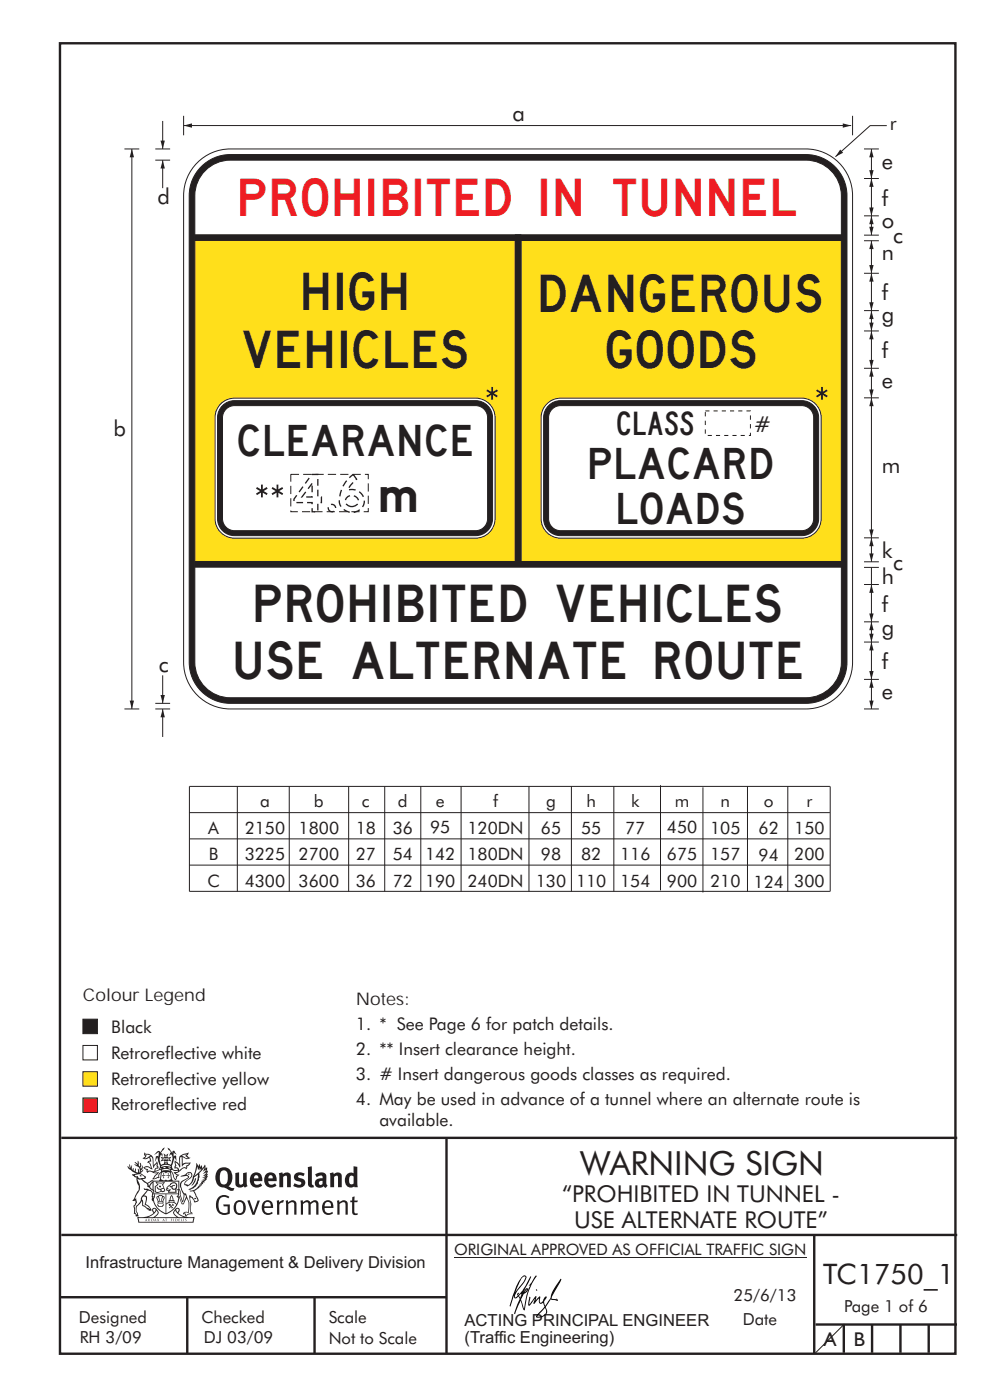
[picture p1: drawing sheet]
<svg xmlns="http://www.w3.org/2000/svg" width="210mm" height="297mm" viewBox="0 0 210 297" stroke-linecap="round" stroke-linejoin="round" font-family="sans-serif">
<path d="M96.3 266.7h74.7M179.1 280.9l-6.1 6.1" fill="none" stroke="#231f20" stroke-width=".21"/>
<g fill="none" stroke="#231f20" stroke-width=".51">
<path d="M12.7 9.2h190v278h-190zM13 241.4h190M94.7 241.4v45.8M12.7 275.2h82M13 262h190M39.7 275.2v12M66.7 275.2v12M172.7 262.2v25M173 281h30M179 281v6M185 281v6M191 281v6"/>
<path d="M197 281v6"/>
</g>
<path d="M17.6 221.8h3.1v3.1h-3.1z" fill-rule="evenodd" fill="#fff" stroke="#231f20" stroke-width=".21"/>
<path d="M17.6 232.9h3.1v3.1h-3.1z" fill-rule="evenodd" fill="#ee1d23" stroke="#231f20" stroke-width=".21"/>
<path d="M17.6 216.2h3.1v3.1h-3.1z" fill-rule="evenodd" fill="#231f20" stroke="#231f20" stroke-width=".21"/>
<path d="M17.6 227.4h3.1v3h-3.1z" fill-rule="evenodd" fill="#ffdf1b" stroke="#231f20" stroke-width=".21"/>
<g fill="none" stroke="#231f20" stroke-width=".21">
<path d="M40.2 172.4h135.8M40.2 178h135.8M50.3 166.8v22.3M61.4 166.8v22.3M74 166.8v22.3M81.6 166.8v22.3M89.3 166.8v22.3M97.8 166.8v22.3M112.2 166.8v22.3M121.2 166.8v22.3M130.2 166.8v22.3M140.1 166.6v22.3"/>
<path d="M149.1 167v22.3M158.6 166.8v22.3M167.1 166.8v22.3M176 166.8h-135.8v22.3h135.8M176.1 166.8v22.3M40.2 183.5h135.8"/>
</g>
<path d="M42.3 34.1a9.9 9.9 0 0 1 6.5-2.5h122.1a9.9 9.9 0 0 1 9.9 9.9v99a9.9 9.9 0 0 1-9.9 9.9h-122.1a9.9 9.9 0 0 1-9.9-9.9v-99a9.9 9.9 0 0 1 3.4-7.4z" fill-rule="evenodd" fill="#fff" stroke="#231f20" stroke-width=".21"/>
<path d="M42.7 35.3a8.7 8.7 0 0 1 6.1-2.5h122.1a8.7 8.7 0 0 1 8.8 8.7v99a8.7 8.7 0 0 1-8.8 8.7h-122.1a8.7 8.7 0 0 1-8.7-8.7v-99a8.7 8.7 0 0 1 2.6-6.2z" fill-rule="evenodd" fill="#231f20" stroke="#231f20" stroke-width=".21"/>
<path d="M43.2 36.6a7.5 7.5 0 0 1 5.6-2.6h122.1a7.6 7.6 0 0 1 7.6 7.5v99a7.6 7.6 0 0 1-7.6 7.5h-122.1a7.6 7.6 0 0 1-7.5-7.5v-99a7.5 7.5 0 0 1 1.9-4.9z" fill-rule="evenodd" fill="#fff" stroke="#231f20" stroke-width=".21"/>
<path d="M41.3 119.1h137.2v1.2h-137.2z" fill-rule="evenodd" fill="#231f20" stroke="#231f20" stroke-width=".21"/>
<path d="M41.3 50.4h68v68.7h-68z" fill-rule="evenodd" fill="#ffdf1b" stroke="#231f20" stroke-width=".21"/>
<path d="M151.1 109.4v4.3" fill="none" stroke="#231f20" stroke-width=".21"/>
<path d="M110.5 51h68v68.1h-68z" fill-rule="evenodd" fill="#ffdf1b" stroke="#231f20" stroke-width=".21"/>
<g fill="#231f20" stroke="#231f20" stroke-width=".21">
<path d="M109.3 49.8h1.2v69.3h-1.2z" fill-rule="evenodd"/>
<path d="M41.3 49.8h137.2v1.2h-137.2z" fill-rule="evenodd"/>
</g>
<path d="M183.3 144.1h3.1M183.3 150.4h3.1M184.9 144.1v6.3" fill="none" stroke="#231f20" stroke-width=".21"/>
<g fill="#231f20">
<path d="M184.4 148.6h.9l-.4 1.8z"/>
<path d="M184.9 144.1l.4 1.8h-.9z"/>
</g>
<path d="M38.9 24.6v4.1M38.9 26.6h141.6" fill="none" stroke="#231f20" stroke-width=".21"/>
<g fill="#231f20">
<path d="M178.8 26.2l1.7 .4-1.7 .5z"/>
<path d="M38.9 26.6l1.8-.4v.9z"/>
</g>
<path d="M26.4 31.6h3.1M188.1 26.6h-3.5l-7.4 6.6" fill="none" stroke="#231f20" stroke-width=".21"/>
<path d="M178.2 31.7l.6 .7-1.6 .8z" fill="#231f20"/>
<path d="M28 31.6v118.8" fill="none" stroke="#231f20" stroke-width=".21"/>
<g fill="#231f20">
<path d="M27.5 148.6h.9l-.4 1.8z"/>
<path d="M28 31.6l.4 1.8h-.9z"/>
</g>
<path d="M180.8 24.6v4.1M184.9 136.2v7.9M26.4 150.4h3.1" fill="none" stroke="#231f20" stroke-width=".21"/>
<g fill="#231f20">
<path d="M184.4 142.4h.9l-.4 1.7z"/>
<path d="M184.9 136.2l.4 1.8h-.9z"/>
</g>
<path d="M183.3 136.2h3.1M183.3 131.9h3.1M184.9 124v7.9" fill="none" stroke="#231f20" stroke-width=".21"/>
<g fill="#231f20">
<path d="M184.4 130.1h.9l-.4 1.8z"/>
<path d="M184.9 124l.4 1.8h-.9z"/>
</g>
<path d="M183.3 124h3.1M184.9 131.9v4.3" fill="none" stroke="#231f20" stroke-width=".21"/>
<g fill="#231f20">
<path d="M184.4 134.4h.9l-.4 1.8z"/>
<path d="M184.9 131.9l.4 1.8h-.9z"/>
</g>
<path d="M183.3 119.2h3.1M184.9 114.1v5.1M183.3 120.4h3.1M184.9 120.4v3.6" fill="none" stroke="#231f20" stroke-width=".21"/>
<g fill="#231f20">
<path d="M184.4 117.4h.9l-.4 1.8z"/>
<path d="M184.9 114.1l.4 1.8h-.9z"/>
</g>
<path d="M184.9 84.4v29.7M183.3 114.1h3.1" fill="none" stroke="#231f20" stroke-width=".21"/>
<g fill="#231f20">
<path d="M184.4 112.3h.9l-.4 1.8z"/>
<path d="M184.9 84.4l.4 1.8h-.9z"/>
</g>
<path d="M184.9 78.1v6.3M183.3 84.4h3.1" fill="none" stroke="#231f20" stroke-width=".21"/>
<g fill="#231f20">
<path d="M184.4 82.6h.9l-.4 1.8z"/>
<path d="M184.9 78.1l.4 1.8h-.9z"/>
</g>
<path d="M183.3 78.1h3.1M184.9 70.2v7.9" fill="none" stroke="#231f20" stroke-width=".21"/>
<g fill="#231f20">
<path d="M184.4 76.4h.9l-.4 1.7z"/>
<path d="M184.9 70.2l.4 1.8h-.9z"/>
</g>
<path d="M183.3 70.2h3.1M184.9 65.9v4.3" fill="none" stroke="#231f20" stroke-width=".21"/>
<g fill="#231f20">
<path d="M184.4 68.4h.9l-.4 1.8z"/>
<path d="M184.9 65.9l.4 1.8h-.9z"/>
</g>
<path d="M184.9 58v7.9M183.3 65.9h3.1" fill="none" stroke="#231f20" stroke-width=".21"/>
<g fill="#231f20">
<path d="M184.4 64.1h.9l-.4 1.8z"/>
<path d="M184.9 58l.4 1.7h-.9z"/>
</g>
<path d="M183.3 58h3.1M184.9 51.1v6.9" fill="none" stroke="#231f20" stroke-width=".21"/>
<g fill="#231f20">
<path d="M184.4 56.2h.9l-.4 1.8z"/>
<path d="M184.9 51.1l.4 1.7h-.9z"/>
</g>
<path d="M183.3 51.1h3.1M183.3 49.9h3.1M184.9 45.8v4.1" fill="none" stroke="#231f20" stroke-width=".21"/>
<g fill="#231f20">
<path d="M184.4 48.1h.9l-.4 1.8z"/>
<path d="M184.9 45.8l.4 1.8h-.9z"/>
</g>
<path d="M184.9 37.9v7.9M183.3 45.8h3.1" fill="none" stroke="#231f20" stroke-width=".21"/>
<g fill="#231f20">
<path d="M184.4 44h.9l-.4 1.8z"/>
<path d="M184.9 37.9l.4 1.7h-.9z"/>
</g>
<path d="M183.3 37.9h3.1M184.9 31.6v6.3" fill="none" stroke="#231f20" stroke-width=".21"/>
<g fill="#231f20">
<path d="M184.4 36.1h.9l-.4 1.8z"/>
<path d="M184.9 31.6l.4 1.8h-.9z"/>
</g>
<path d="M183.3 31.6h3.1M32.9 149.2h3.2M34.5 150.4v5.9" fill="none" stroke="#231f20" stroke-width=".21"/>
<path d="M34.5 150.4l.5 1.8h-.9z" fill="#231f20"/>
<path d="M32.9 150.4h3.2M34.5 143.3v5.9" fill="none" stroke="#231f20" stroke-width=".21"/>
<path d="M34.1 147.4h.9l-.5 1.8z" fill="#231f20"/>
<path d="M32.9 31.6h3.2M34.5 34v5.9" fill="none" stroke="#231f20" stroke-width=".21"/>
<path d="M34.5 34l.5 1.7h-.9z" fill="#231f20"/>
<path d="M32.9 34h3.2M34.5 25.7v5.9" fill="none" stroke="#231f20" stroke-width=".21"/>
<path d="M34.1 29.8h.9l-.5 1.8z" fill="#231f20"/>
<path d="M47.1 85.4a4.1 4.1 0 0 1 2.6-.9h51.2a4.1 4.1 0 0 1 4.1 4.1v21.4a4.1 4.1 0 0 1-4.1 4.2h-51.2a4.1 4.1 0 0 1-4.1-4.2v-21.4a4.1 4.1 0 0 1 1.5-3.2z" fill-rule="evenodd" fill="#fff" stroke="#231f20" stroke-width=".21"/>
<path d="M47.2 86.1a3.6 3.6 0 0 1 2.5-1.1h51.2a3.6 3.6 0 0 1 3.6 3.6v21.4a3.6 3.6 0 0 1-3.6 3.6h-51.2a3.6 3.6 0 0 1-3.6-3.6v-21.4a3.6 3.6 0 0 1 1.1-2.5z" fill-rule="evenodd" fill="#231f20" stroke="#231f20" stroke-width=".21"/>
<path d="M48.2 86.6l1-.5 .5-.1h51.2a2.55 2.55 0 0 1 2.5 2.6v21.4a2.55 2.55 0 0 1-2.5 2.6h-51.2a2.55 2.55 0 0 1-2.5-2.6v-21.4a2.54 2.54 0 0 1 1-2z" fill-rule="evenodd" fill="#fff" stroke="#231f20" stroke-width=".21"/>
<path d="M61.7 100.6h16.4v8h-16.4z" fill="none" stroke="#231f20" stroke-width=".21" stroke-dasharray="1.7 .9" stroke-linecap="butt"/>
<g fill="#231f20">
<path d="M103.4 82.6l.8 .5v-1h.4v1l.8-.5 .2 .4-.8 .5 .8 .5-.2 .3-.8-.5v1h-.4v-1l-.9 .5-.2-.3 .9-.5-.8-.5z"/>
<path d="M173.3 82.6l.9 .5v-1h.3v1l.9-.5 .2 .4-.9 .5 .9 .5-.2 .3-.9-.5v1h-.3v-1l-.9 .5-.2-.3 .9-.5-.9-.5z"/>
<path d="M54.5 103.3l.9 .5v-1h.3v1l.9-.5 .2 .4-.9 .5 .9 .5-.2 .3-.9-.5v1h-.3v-1l-.9 .5-.2-.3 .9-.5-.9-.5z"/>
<path d="M57.8 103.3l.9 .5v-1h.3v1l.9-.5 .2 .4-.9 .5 .9 .5-.2 .3-.9-.5v1h-.3v-1l-.9 .5-.2-.3 .9-.5-.9-.5z"/>
</g>
<path d="M116.3 85.4a4.1 4.1 0 0 1 2.6-.9h51.2a4.1 4.1 0 0 1 4.1 4.1v21.4a4.1 4.1 0 0 1-4.1 4.2h-51.2a4.1 4.1 0 0 1-4.1-4.2v-21.4a4.1 4.1 0 0 1 1.5-3.2z" fill-rule="evenodd" fill="#fff" stroke="#231f20" stroke-width=".21"/>
<path d="M116.4 86.1a3.6 3.6 0 0 1 2.5-1.1h51.2a3.6 3.6 0 0 1 3.6 3.6v21.4a3.6 3.6 0 0 1-3.6 3.6h-51.2a3.6 3.6 0 0 1-3.6-3.6v-21.4a3.6 3.6 0 0 1 1.1-2.5z" fill-rule="evenodd" fill="#231f20" stroke="#231f20" stroke-width=".21"/>
<path d="M117.3 86.6l1-.5 .6-.1h51.2a2.55 2.55 0 0 1 2.5 2.6v21.4a2.55 2.55 0 0 1-2.5 2.6h-51.2a2.55 2.55 0 0 1-2.5-2.6v-21.4a2.54 2.54 0 0 1 .9-2z" fill-rule="evenodd" fill="#fff" stroke="#231f20" stroke-width=".21"/>
<path d="M149.6 87.2h9.6v5.2h-9.6z" fill="none" stroke="#231f20" stroke-width=".21" stroke-dasharray=".9 .9" stroke-linecap="butt"/>
<g fill="#231f20">
<path d="M47 248.4a2.55 2.55 0 0 0 0 2.7l.3 .2a.81 .81 0 0 0 1-1v-.5a1.04 1.04 0 0 0-1.1-1.5zM46.3 248.1a1.82 1.82 0 0 1 2.1-.2 1.82 1.82 0 0 1 .9 1.8 2.29 2.29 0 0 1-.8 2l.7 .3h.5l-.2 .6a2.87 2.87 0 0 1-2-.7 2.12 2.12 0 0 1-1.7-3.1z" fill-rule="evenodd"/>
<path d="M49.9 248.9l.8-.2v2a.46 .46 0 0 0 .3 .6 .46 .46 0 0 0 .6-.3v-2.1l.7-.2v2.4l.2 .5-.5 .3-.3-.3a1.02 1.02 0 0 1-1.2 .3 1.02 1.02 0 0 1-.6-1.1z" fill-rule="evenodd"/>
<path d="M54 249.5l-.1 .5h.9a.49 .49 0 0 0-.2-.6 .49 .49 0 0 0-.6 .1zM53.4 249.1a1.34 1.34 0 0 1 1.6-.2 1.34 1.34 0 0 1 .6 1.5v.2h-1.7a.77 .77 0 0 0 .5 .8 .77 .77 0 0 0 .9-.4l.3 .5a1.59 1.59 0 0 1-2 .2 1.59 1.59 0 0 1-.5-2.1z" fill-rule="evenodd"/>
<path d="M57 249.5l-.1 .5h1a.49 .49 0 0 0-.2-.6 .49 .49 0 0 0-.7 .1zM56.4 249.1a1.34 1.34 0 0 1 1.6-.2 1.34 1.34 0 0 1 .7 1.5v.2h-1.8a.77 .77 0 0 0 .5 .8 .77 .77 0 0 0 .9-.4l.4 .5a1.59 1.59 0 0 1-2.1 .2 1.59 1.59 0 0 1-.5-2.1z" fill-rule="evenodd"/>
<path d="M59.2 248.9l.7-.2 .1 .4a.95 .95 0 0 1 1-.3 .95 .95 0 0 1 .7 .8v2.3h-.8v-2.3a.46 .46 0 0 0-.8 .1v2.2h-.8z" fill-rule="evenodd"/>
<path d="M62.6 249.1a1.75 1.75 0 0 1 2-.1l-.2 .5-.6-.2a.43 .43 0 0 0-.6 .3l.4 .3a1.04 1.04 0 0 1 1.2 1.1 1.04 1.04 0 0 1-1.4 1l-1.2-.4 .3-.6 1 .4 .4-.4a.88 .88 0 0 0-1-.5l-.4-.2-.1-.4z" fill-rule="evenodd"/>
<path d="M65.3 247.6l.8-.2 .1 3.8 .3 .2 .1 .4a.88 .88 0 0 1-1 0 .88 .88 0 0 1-.3-1z" fill-rule="evenodd"/>
<path d="M67.8 250.6a.43 .43 0 0 0-.1 .7 .43 .43 0 0 0 .7-.1v-.7zM66.8 249.1a1.7 1.7 0 0 1 2.4 .1v1.9l.3 .4-.4 .5-.5-.4a1.03 1.03 0 0 1-1.7-.1 1.03 1.03 0 0 1 .8-1.5h.7v-.4a.8 .8 0 0 0-1.2 .1z" fill-rule="evenodd"/>
<path d="M70 248.9l.7-.2 .1 .4a.95 .95 0 0 1 1-.3 .95 .95 0 0 1 .7 .8v2.3h-.8v-2.3a.46 .46 0 0 0-.8 .1v2.2h-.8z" fill-rule="evenodd"/>
<path d="M74.3 249.5a1.48 1.48 0 0 0 0 1.7h.5l.2-.1v-1.5l-.3-.2zM75 247.4l.8 .1 .1 4.4h-.7l-.1-.2a1.26 1.26 0 0 1-1.4 0 1.26 1.26 0 0 1-.5-1.3 1.29 1.29 0 0 1 .4-1.4 1.29 1.29 0 0 1 1.4-.1z" fill-rule="evenodd"/>
<path d="M46.4 253.9a1.72 1.72 0 0 1 2.3 0l-.3 .3a1.24 1.24 0 0 0-1.4-.2 1.24 1.24 0 0 0-.6 1.4 1.49 1.49 0 0 0 1.2 1.9l.7-.1v-1.3h-.8l-.1-.4h1.3v1.9a1.93 1.93 0 0 1-2.2 0 1.93 1.93 0 0 1-.7-2.2l.2-.8z" fill-rule="evenodd"/>
<path d="M50.4 255.1a1.65 1.65 0 0 0 .2 2.2 .99 .99 0 0 0 1-1.4 .78 .78 0 0 0-.4-.8 .78 .78 0 0 0-.8 0zM50 254.9a1.33 1.33 0 0 1 1.6-.1 1.33 1.33 0 0 1 .5 1.4 1.31 1.31 0 0 1-1.3 1.6 1.31 1.31 0 0 1-1.2-1.6v-.6z" fill-rule="evenodd"/>
<path d="M52.5 254.7l.4-.1 .9 2.6 .8-2.5h.5l-1.1 3h-.5z" fill-rule="evenodd"/>
<path d="M56.3 255.2l-.2 .7h1.3a.7 .7 0 0 0-.3-.8 .7 .7 0 0 0-.8 .1zM55.9 255a1.22 1.22 0 0 1 1.5-.2 1.22 1.22 0 0 1 .5 1.5h-1.8a.93 .93 0 0 0 .5 1 .93 .93 0 0 0 1.1-.2l.2 .3a1.43 1.43 0 0 1-1.8 .1 1.43 1.43 0 0 1-.6-1.7z" fill-rule="evenodd"/>
<path d="M58.7 254.7l.4-.1 .1 .5 .4-.4 .6-.1-.2 .5a.66 .66 0 0 0-.8 .7v1.9h-.4z" fill-rule="evenodd"/>
<path d="M60.6 254.7l.4-.1 .1 .5a.94 .94 0 0 1 1-.5 .94 .94 0 0 1 .8 .8v2.3h-.5l-.1-2.5a.81 .81 0 0 0-1.2 .3v2.2h-.4z" fill-rule="evenodd"/>
<path d="M63.7 254.7l.5-.1 .1 .5 .4-.3a.78 .78 0 0 1 1.1 .3 .9 .9 0 0 1 1-.5 .9 .9 0 0 1 .8 .8v2.3h-.5l-.1-2.5a.67 .67 0 0 0-1.1 .3v2.2h-.5v-2.4l-.4-.3-.7 .4v2.3h-.5z" fill-rule="evenodd"/>
<path d="M69 255.2l-.1 .7h1.3a.7 .7 0 0 0-.3-.8 .7 .7 0 0 0-.9 .1zM68.7 255a1.22 1.22 0 0 1 1.5-.2 1.22 1.22 0 0 1 .5 1.5h-1.8a.93 .93 0 0 0 .4 1 .93 .93 0 0 0 1.2-.2l.1 .3a1.44 1.44 0 0 1-1.7 .1 1.44 1.44 0 0 1-.6-1.7z" fill-rule="evenodd"/>
<path d="M71.4 254.7l.5-.1 .1 .5a.94 .94 0 0 1 1-.5 .94 .94 0 0 1 .8 .8v2.3h-.5l-.1-2.5a.81 .81 0 0 0-1.2 .3v2.2h-.4z" fill-rule="evenodd"/>
<path d="M74.7 253.9l.5-.1v.9h.7l-.1 .3h-.6v2.2l.1 .2h.5l.1 .3a.75 .75 0 0 1-1.2-.6v-2.1h-.4v-.3h.4z" fill-rule="evenodd"/>
<path d="M30.8 244.9l1.1 .3-.9 .5h-.4l.6-.5zM31.8 245.4h.2a2.44 2.44 0 0 1 .4 1.9l.1 .5 .7-1-.1 .6 .3 .3a.57 .57 0 0 0-.6 .7l-1-.1-.5 .2 .2-.5-.8-.3 .7-.1 .9 .5 .1-.1-.6-1.3-.2-.2h.5zM30.7 244.4l-.1 .5 .2 .4-.6 .4a1.04 1.04 0 0 0 1.4-.1l.2 .6-.3 .1-.2 .4a.94 .94 0 0 1 .8 1.1l-.2-.1a1.16 1.16 0 0 0-1.5-.1l.3 .4 .4 .2 .1 .5 .2 .1 .1-.2a.94 .94 0 0 1 1.1 .2l.8 .1-1.2 1.2a1.13 1.13 0 0 0 1.2-.2l.4-.1-.1-.4 .5-.8a.83 .83 0 0 0-.6 1.1l-.3-.1-.7 .4 1.1-1.4-.5 .1-.5-.1 1.3-.5-.1-.1-.9 .4v-.3l.2-.2 .3 .1 .1-.3-.2-.4v-.6l-.1-.4-.7 1v-.7a1.42 1.42 0 0 0-1.6-1.8z" fill-rule="evenodd"/>
<path d="M38.5 245.2l.5-.2 .7-.1-.6 .3 .8 .5h-.3zM38.3 245.5l.2-.1 .1 2a1.69 1.69 0 0 1 1.6-.6l-.8 .5 .1 .5a1.1 1.1 0 0 0-1.5 .6l-.1-.5-.2-.2h-.5l.3-.4-.3-.7a1.42 1.42 0 0 1 .8 1.1l.2-.1zM37.1 246.2l.1 1-.2 .3 .1 .4h.5l.1 .2a.96 .96 0 0 1-1.1-.1l-.1 .1a1.06 1.06 0 0 0 1.3 .2v.1a.72 .72 0 0 1-1 .2l.3 .5 .6 .2-.4 .2-.1 .6-.2-.3-.4-1.1-.4-.4 .4 .9a1.54 1.54 0 0 0 .7 1.2l.2-.3a.58 .58 0 0 1 .4-.8l.2-.1h-.3l-.5-.3 .9-.5a.93 .93 0 0 1 1.2-.5v.2l.2-.2 .1-.5a.99 .99 0 0 0 .7-.8l-1.3 .1-.3 .2-.1-1.4 .9 .4 .9-.3h-.4l-.5-.4 .4-.7-.6 .2a1.46 1.46 0 0 0-1.4 2.1v.4l-.2-.4z" fill-rule="evenodd"/>
<path d="M35.6 248.9l.2 .1-.1 .3 .4 .1h-.4v.6l-.1-.6h-.3l.3-.1z" fill-rule="evenodd"/>
<path d="M34.6 248.9l.2 .1v.3l.3 .1h-.3l-.1 .6v-.6h-.4l.4-.1z" fill-rule="evenodd"/>
<path d="M34.3 248.8a.57 .57 0 0 1 .9 .2 .57 .57 0 0 1 .9-.2l.2 1.4h-.2a.57 .57 0 0 1-.9 0 .69 .69 0 0 1-1.1 0zM34.2 248.1l-.3 2.1-.2 .4h3l-.2-.4-.3-2.1h-.2v.2l-.8-.1-.8 .1v-.2z" fill-rule="evenodd"/>
<path d="M34.2 252.4a.3 .3 0 0 0 .6 0 .3 .3 0 0 0-.6 0zM33.3 250.9l.3 .3-.3 .4a.79 .79 0 0 0 0 1.3l.8-.2-.1-.3a.55 .55 0 0 1-.7-.6l.1-.1 .2 .3 .3 .2 .8-.2-.4-.7 .4-.4-.7 .2zM33 250.7l1.1 .2 .9-.2-.4 .6 .4 1.2a.56 .56 0 0 1-.8 .3l-.2 .1a.73 .73 0 0 1-.9 .1 .73 .73 0 0 1-.3-1v-.4l.6-.4z" fill-rule="evenodd"/>
<path d="M35.6 251.8l.7-.4a.58 .58 0 0 1 1-.1 .58 .58 0 0 1-.4 .9l-.3-.3a.43 .43 0 0 1 .6-.4 .57 .57 0 0 0-.8 .2l-.2-.1-.3 .1 .4 .2a.55 .55 0 0 0 .9 .4v.5h-1.3l.3-.4-.1-.1-.6 .1 .2-.3-.2-.1zM35.4 251.8l-.1 .2a.39 .39 0 0 0 .2 .6h.3l-.2 .4h1.9l-.1-.8a.86 .86 0 0 0-.1-1.3 .86 .86 0 0 0-1.3 .4z" fill-rule="evenodd"/>
<path d="M36 254.8h.8v.2h-.8zM36.4 253.8l.2 .8h-.4zM36.4 253.5l-.3 .5-.1 .6h-.2v.4l-.7 .4 .2 .1a1.48 1.48 0 0 1 2.1 .2l.2-.1-.6-.5v-.5h-.2l-.1-.6z" fill-rule="evenodd"/>
<path d="M35.8 255.4l.4 .1 .1 .3 .3-.2-.2-.2a.38 .38 0 0 1 .5 .5l-.2-.2-.3 .2 .3 .2-.3 .3-.1-.4-.4 .4-.1-.2 .4-.3-.1-.1-.2 .1z" fill-rule="evenodd"/>
<path d="M34.5 254h.2v.2l-.2 .6h-.2zM33.6 255.3h.9v.2a.55 .55 0 0 1-.8 .4v-.2l-.2-.1zM33.4 254h.2l.2 .8h-.2zM33.6 255l.8-.1 .1 .2h-.8zM33.8 253.7h.5l-.2 1.1h-.1zM33.3 253.8l-.1 .3 .3 1.1a.48 .48 0 0 0-.1 .6 .48 .48 0 0 0 .5 .2h.5a.49 .49 0 0 0 .2-.8l.3-1.1-.1-.3a1.42 1.42 0 0 0-1.5 0z" fill-rule="evenodd"/>
<path d="M33.7 251.5l.4 .1 .1 .3h-.3z" fill-rule="evenodd"/>
<path d="M41.3 250.1l.3-.2-.2 .8-.6 .8h-.2l.5-.7z" fill-rule="evenodd"/>
<path d="M39.7 249l.3-.2 .5 .2a.88 .88 0 0 1-.6 1.1 1.22 1.22 0 0 0-.8 1.3l.5 .2a.72 .72 0 0 0 .9-.4l.5-.8 .2-.6 .8-.6v.2a2.85 2.85 0 0 1-2 2.9l.1 .1a2.13 2.13 0 0 0 1.9-1.5v-.3a2.01 2.01 0 0 0 .3-1.7l1.1-1.3-.4 1 .7-.5-.7 1 .8-.4-.8 .8 .7-.2-.9 .6 .8-.1-.8 .4h.7l-.8 .3 .3 .2h-.4l.2 .3h-.4l.2 .3h-.4l.1 .2h-.1a2.16 2.16 0 0 1-2 1.1l.1 .2 .4-.1a.76 .76 0 0 1 .7 .8l.5 1.2-.6 .2a1.45 1.45 0 0 0-1.1-1.3l.2 1.8-.1 1.8 .4 .3a1.07 1.07 0 0 0-1.2 .4v-.3l-.5-.2a.87 .87 0 0 1 1.1-.1v-.7a4.4 4.4 0 0 0-.6-3.1l-.1-.3h-.2a2.16 2.16 0 0 1-.7-2.2l.3-.4 1.2-.7a.55 .55 0 0 0-.4-.8zM37.8 252.4a.76 .76 0 0 1 .3 1.1l.6 1.6 .4-1.7 .2 .1a.61 .61 0 0 1-.1 .9l-.3 .8-.2 .1-.7-1.6-.3 .1a1.18 1.18 0 0 0 .1-1.4zM41.8 247.5l.2 .7 .3-.5v.6l.4-.5a1.9 1.9 0 0 1-1.2 1.4l-.3 .3zM38.2 249.6l1.4-.2 .2 .2v.3l-.5 .2a1.26 1.26 0 0 0-.9 1.9l.2 .7a1.84 1.84 0 0 1 .1 2.1l-.4-1.4a.96 .96 0 0 0-.4-1.2l-.4 .2a.78 .78 0 0 1 0 1.3l.1 .3h.4l.4 1.1a.38 .38 0 0 0 .2 .4 .38 .38 0 0 0 .4-.1l.6-1.2a2.94 2.94 0 0 1 .4 2.5l-.1 .4h-.8l-.3 .4v.2l.4-.1 .1 .4 .2 .1a1.02 1.02 0 0 1 1.3-.5v-.4l-.3-.1 .1-1.8-.3-1.3h.1a1.14 1.14 0 0 1 .8 1 .63 .63 0 0 0 .8-.2 .63 .63 0 0 0-.2-.9l-.6-1.2 .9-.6 .2-.4h.3l-.1-.2h.4l-.1-.3h.3l-.1-.3 .5-.1-.2-.2 .6-.4v-.2h-.2l.4-.5h-.3l.3-.5-.4 .1 .4-.5v-.3l-.3 .2 .2-.7-.1-.2-.4 .3v-.8l-.6 .8-.2-.8-.2 .5-.3-.7-.1 .6-.5-.8-.1 1.4-.6 1.8a1.81 1.81 0 0 1-1 1.5l-.6-.2a1.75 1.75 0 0 1 1.1-1.2 .75 .75 0 0 0 .1-1.3 .75 .75 0 0 0-1.2 .4z" fill-rule="evenodd"/>
<path d="M41.2 254.1h.3l.2 .2-.4 .1z" fill-rule="evenodd"/>
<path d="M29.4 258.4h11.6l-.1 .8h-11.4zM31.3 258.2l.5-.1a2.48 2.48 0 0 0 1.4-1.3l.3 .5-.5 .6-.5 .3zM32.5 256.6l.3-.2 .2 .1-.3 .7zM37.2 256.8a2.65 2.65 0 0 0 1.8 1.4h-1.1l-.5-.3-.5-.6zM37.4 256.5l.2-.1 .3 .2-.3 .6zM29.2 258.2l.1 1.2h11.8l.2-1.1-.2-.1a4.1 4.1 0 0 1-3.3-.9l.3-.4-.1-.6a1.06 1.06 0 0 0-1.3 1l.2 .4 .6 .5h-4.7l.3-.1a.84 .84 0 0 0 .6-.8 .84 .84 0 0 0-.5-.8l-.3-.2h-.5l-.1 .6 .3 .4a4.2 4.2 0 0 1-3.4 .9z" fill-rule="evenodd"/>
<path d="M31 258.7l.1 .2h-.2zM31 258.5l-.3 .6 .4-.2 .2 .2z" fill-rule="evenodd"/>
<path d="M31.3 258.6h.3v.4a.25 .25 0 0 0 .2-.1 .25 .25 0 0 0-.1-.3h.1a.29 .29 0 0 1 0 .4 .29 .29 0 0 1-.4 0 .29 .29 0 0 1 0-.4z" fill-rule="evenodd"/>
<path d="M32.2 258.6a.22 .22 0 0 1 .3 .2 .22 .22 0 0 1-.3 .2zM32 258.6l.1 .4a.33 .33 0 0 0 .4 0 .33 .33 0 0 0 0-.4 .33 .33 0 0 0-.5 0z" fill-rule="evenodd"/>
<path d="M32.9 258.7l.1 .2h-.2zM32.9 258.5l-.2 .6 .3-.2 .2 .2z" fill-rule="evenodd"/>
<path d="M33.3 258.6h.2l.1 .1 .2-.1-.2 .2 .2 .3-.3-.3-.1 .3h-.1l.2-.3z" fill-rule="evenodd"/>
<path d="M34.7 258.7l.1 .2h-.2zM34.7 258.5l-.3 .6 .4-.2 .2 .2z" fill-rule="evenodd"/>
<path d="M35 258.5h.5l-.2 .1v.5h-.2l.1-.5z" fill-rule="evenodd"/>
<path d="M36.2 258.6l.3-.1-.1 .1v.2h.1h-.1v.3h-.2z" fill-rule="evenodd"/>
<path d="M36.7 258.6h.2v.5h-.2z" fill-rule="evenodd"/>
<path d="M37.3 258.6a.22 .22 0 0 1 .3 .2 .22 .22 0 0 1-.3 .2zM37.1 258.6v.4a.33 .33 0 0 0 .5 0 .33 .33 0 0 0 0-.4 .33 .33 0 0 0-.5 0z" fill-rule="evenodd"/>
<path d="M37.8 258.6l.4-.1-.2 .1v.2h.1h-.1v.2l.2 .1h-.4z" fill-rule="evenodd"/>
<path d="M38.4 258.6h.2l-.1 .4 .2 .1h-.3z" fill-rule="evenodd"/>
<path d="M38.9 258.6h.2v.5h-.2z" fill-rule="evenodd"/>
<path d="M39.3 258.6h.2h-.1l.2 .3-.2 .2-.1-.1v-.1l.2 .1z" fill-rule="evenodd"/>
<path d="M34.2 247.4a1.51 1.51 0 0 1 2 .2 2.67 2.67 0 0 0-2.1 0zM35.7 247.6l.4 .1 .1 .3-.4-.1zM34.6 247.6h.5l.1 .2h-.4zM34 247.8l.3 .2h-.3zM34.9 246.9l.3-.2 .3 .2zM34.9 245.6l.2 .1v.3h-.2zM35 245.1l.2 .2 .2-.2-.1 .3h-.2zM35.1 246.3h.2l.1 .4-.2-.2-.2 .2zM35.3 245.7l.2-.1v.4h-.2zM34.4 245.7h.3l.1 .3-.4 .1 .2-.2zM35.7 245.7h.3l-.2 .2 .2 .2-.4-.1zM32.7 244.9l1-.5-.1 1-.2-.2-.3 .2-.3 1.1 .5-1 .3 .9a1.84 1.84 0 0 1 .2 1.7l.4 .1a2.48 2.48 0 0 1 2.2 0l.2-.2-.2-.7 .7-1.8 .4 .7-.2-1-.2-.1-.2 .3v-.9l.6 .4-.6-.8-.3 .1-.1 .4-.5-.9-.5-.3 .2 .5 .6 .5-.5 .8 .4-.4a2.06 2.06 0 0 1 0 2.3l-.5-.2-.2-.6 .1-.1 .8 .2-.4-.5 .4-.5-.7 .2-.2-.2 .2-.7-.5 .4-.5-.4 .2 .7-.2 .2-.7-.2 .4 .5-.4 .5 .8-.2 .1 .1-.2 .6-.5 .2a2.02 2.02 0 0 1 0-2.2l.3 .5-.1-.7-.3-.1 .8-1.2-.4 .3-.5 .8-.2-.3a.8 .8 0 0 0-.8 .5z" fill-rule="evenodd"/>
<path d="M29.2 250.1l.3 .1a.61 .61 0 0 1 .8 .4l.3 .2a.8 .8 0 0 1 .6 1l.4 .1 .5 .5a1 1 0 0 1 .5 1.1l-.1 .7v-.5h-.1a.96 .96 0 0 0-.8-1.3l-.2-.2h-.7l-.1-.1-.1 .1 .1 .3h.6l-1.2 1.3-.2 1-.4 .6a1.33 1.33 0 0 0-.5 1.8l.2 .5a1.26 1.26 0 0 1-.5-1.5l-.1-.3a1.56 1.56 0 0 0 .4-1.7l-.3 .2 .2-.5a3.2 3.2 0 0 0 .7-3zM30.4 253.9h.4a2.06 2.06 0 0 1-.1 1.6l.7 .5 .4 .4-.6-.1-.8-.6-.1-.9a.51 .51 0 0 1 .1-.9zM28.6 249.3a1.52 1.52 0 0 1 2.1 .5l-1.1 .2-.2-.1-.1-.4h-.5zM27.5 247v.8l-.3-.4h-.1a3.1 3.1 0 0 0 1.9 1.6l-1 .1 .5 .6 .5 .1 .1 1.1a1.84 1.84 0 0 1-.3 2.5l-.4 .9-.3 .4 .2 .1 .4-.1 .1 .4-.2 .5-.3 .2 .1 1.7h.2l.3 .5 .1 .1 .4-.1-.1-.5a1.3 1.3 0 0 1-.1-1.7l.9-1 .1 1.1 .6 .2 .5 .5 .1-.1 .2 .3h.5a1.85 1.85 0 0 0-1.2-1.4l.1-.3a1.39 1.39 0 0 0 0-1.4l-.5-.1 .5-.5a.66 .66 0 0 1 .9-.4 .66 .66 0 0 1 .3 .9l-.1 .4 .2-.1v.2l-.1 .3 .2 .5 .1-.3a2.24 2.24 0 0 0 .1-2.2 .73 .73 0 0 1-.7-.7 .73 .73 0 0 1 .6-.7v-.2a.94 .94 0 0 0-.9 .8 .48 .48 0 0 1-.1-.6 .48 .48 0 0 1 .5-.2l.5-.3a.51 .51 0 0 0-.8 .2l-.5 .2-1-.8h.6l.2-.5-1.2-.7 .5-.5v-.3l-.5 .4 .1-.2a.69 .69 0 0 0 .2-1v.4l-.2 .3v-1.1l-.3-.2 .1 .6-.1 .2-.4-1.3v.7l-.6-.4 .5 .7-.6-.2 .3 .3a1 1 0 0 1 .7 1.4l-.2-.8v.9l-.5-.2v-.8l-.2 .7-.2-.1-.1-.6-.2 .4-.2-.2 .1-.7-.2 .5z" fill-rule="evenodd"/>
<path d="M29.6 249.4l.2-.1 .3 .2z" fill-rule="evenodd"/>
<path d="M32.4 250.5h5.6v2l-.2-.1v-1.7h-5.2v2.5h5.2v-.8l.1 .2-.1 1.1v-.3h-2.5v4a4.1 4.1 0 0 0 2.6-3.6l.1-.1a4 4 0 0 1-2.8 3.9 4.2 4.2 0 0 1-2.8-4.7l.1 1.2 .1-.1a3.8 3.8 0 0 0 2.5 3.4v-4h-2.5l-.2-.9z" fill-rule="evenodd"/>
<circle cx="40" cy="249.1" r=".17"/>
</g>
<g fill="#010202">
<path d="M111.6 273.7l.2-.2-.5 .7zM110.4 274.5l.3 .1-.3 .7-.3-.4zM110.9 270.9l.5-.1a9.3 9.3 0 0 1-2 3.2l-.1 .2 1-2.5zM110.6 271a14.7 14.7 0 0 0-2.2 4.9l-.3 1.2 .1 .1 .8-2.4a.42 .42 0 0 0 .2 .7 .42 .42 0 0 0 .6-.3l.2-.2 .2 .6-1.1 3.1h.2l1.1-2.8 .6 1.9 .2 .2 .2-.5a13.5 13.5 0 0 1 2-6.2l.5-.5-.2-.2-1.6 2.1 .4-.1a14.9 14.9 0 0 0-1.3 5.1l-.4-1.2a1.39 1.39 0 0 1 .2-1.8l.1-.2a.92 .92 0 0 0 .8-1.2 .75 .75 0 0 0-.7 .7l-.2 .2 1.6-3.4h-.1l-.4 .7a10.5 10.5 0 0 1-2.2 3.2l.2-.4a.32 .32 0 0 0-.4 .2 .32 .32 0 0 0 .1 .4l-.5 .4a3.2 3.2 0 0 1 1.1-2.3l.5-.6a2.49 2.49 0 0 0 .7-1.6l-.3-.2z" fill-rule="evenodd"/>
<path d="M115.6 277.5a1.15 1.15 0 0 1 .1 1.3 1.15 1.15 0 0 1-1.2 .5h-.5zM112.3 275.1l-.3 1.7 .3 .2 1.2-1.5-.3 1.1 1.1-1.2a.94 .94 0 0 0 .4 1.2l.5-.3 .3 .9-1.2 1.3a.98 .98 0 0 0-.5 1 1.9 1.9 0 0 0 2.3-1.3l-.1-.3a1.02 1.02 0 0 1 .3-1.4l.5-.9 1.5 .3-.2-.5v.3l-1.1-.2v-.2l2-3.6 .1-.3-.1-.1-1.8 2.7a6.6 6.6 0 0 1-1.5 3l-.2-.2a1.01 1.01 0 0 1 .4-1.4l.1-.2-.3-.2-.3 .5-.2 .5-.5 .4-.2-.4 .1-.9-.2-.1-.8 .9 .2-.9h-.1l-1.4 1.7 .2-1.4v-.1z" fill-rule="evenodd"/>
<path d="M113.7 273.5l.3 .3h-.3z" fill-rule="evenodd"/>
</g>
<text font-size="7.9" fill="#ee1d23" x="51" y="45.9">PROHIBITED IN TUNNEL</text>
<g font-size="7.9" fill="#231f20">
<text x="64.4" y="65.9">HIGH</text>
<text x="114.7" y="66.1">DANGEROUS</text>
<text x="51.6" y="78">VEHICLES</text>
<text x="128.7" y="78">GOODS</text>
<text x="62.4" y="108.6">4.6</text>
<text x="54.2" y="131.9">PROHIBITED VEHICLES</text>
<text x="50" y="144.1">USE ALTERNATE ROUTE</text>
</g>
<text font-size="7.1" fill="#231f20" x="123" y="249.4">WARNING SIGN</text>
<g font-size="6.6" fill="#231f20">
<text x="50.6" y="96.6">CLEARANCE</text>
<text x="125.2" y="101.6">PLACARD</text>
<text x="131.2" y="111.1">LOADS</text>
</g>
<text font-size="6" fill="#231f20" x="174.6" y="272.3">TC1750_1</text>
<text font-size="5.3" fill="#231f20" x="80.8" y="108.6">m</text>
<g font-size="4.9" fill="#231f20">
<text x="131" y="92.4">CLASS</text>
<text x="119.2" y="255.1">“PROHIBITED IN TUNNEL -</text>
<text x="121.8" y="260.6">USE ALTERNATE ROUTE”</text>
</g>
<g font-size="4.7" fill="#231f20">
<text x="108.7" y="25.6">a</text>
<text x="187.1" y="35.8">e</text>
<text x="33.4" y="43.3">d</text>
<text x="187.1" y="43.6">f</text>
<text x="187.1" y="48.4">o</text>
<text x="189.4" y="51.6">c</text>
<text x="187.1" y="55.1">n</text>
<text x="187.1" y="63.7">f</text>
<text x="187.1" y="68.2">g</text>
<text x="187.1" y="76">f</text>
<text x="187.1" y="82.3">e</text>
<text x="24.1" y="92.5">b</text>
<text x="160" y="91.6">#</text>
<text x="187.1" y="100.3">m</text>
<text x="187.1" y="118.4">k</text>
<text x="187.1" y="123.9">h</text>
<text x="189.4" y="120.9">c</text>
<text x="187.1" y="129.7">f</text>
<text x="187.1" y="134.6">g</text>
<text x="33.7" y="142.6">c</text>
<text x="187.1" y="142">f</text>
<text x="187.1" y="148.3">e</text>
</g>
<g font-size="4.2" fill="#231f20">
<text x="188.8" y="27.6">r</text>
<text x="174.7" y="285.6">A</text>
<text x="181.1" y="285.6">B</text>
</g>
<g font-size="3.7" fill="#231f20">
<text x="17.6" y="212.4">Colour Legend</text>
<text x="75.5" y="213.1">Notes:</text>
<text x="23.6" y="219.1">Black</text>
<text x="75.5" y="218.5">1. * See Page 6 for patch details.</text>
<text x="23.6" y="224.7">Retroreflective white</text>
<text x="75.5" y="223.8">2. ** Insert clearance height.</text>
<text x="23.6" y="230.3">Retroreflective yellow</text>
<text x="75.5" y="229.1">3. # Insert dangerous goods classes as required.</text>
<text x="23.6" y="235.5">Retroreflective red</text>
<text x="75.5" y="234.4">4. May be used in advance of a tunnel where an alternate route is</text>
<text x="80.5" y="238.9">available.</text>
</g>
<g font-size="3.6" fill="#231f20">
<text x="55.2" y="171.2">a</text>
<text x="66.6" y="171.2">b</text>
<text x="76.8" y="171.2">c</text>
<text x="84.4" y="171.2">d</text>
<text x="92.4" y="171.1">e</text>
<text x="104.6" y="171.2">f</text>
<text x="115.8" y="171.2">g</text>
<text x="124.4" y="171.2">h</text>
<text x="133.9" y="171.2">k</text>
<text x="143.1" y="171.1">m</text>
<text x="152.8" y="171.2">n</text>
<text x="162" y="171.3">o</text>
<text x="171.1" y="171.2">r</text>
<text x="44.2" y="176.9">A</text>
<text x="51.9" y="176.9">2150</text>
<text x="63.3" y="176.9">1800</text>
<text x="75.4" y="176.9">18</text>
<text x="83.3" y="176.8">36</text>
<text x="91.2" y="176.8">95</text>
<text x="99.2" y="176.8">120DN</text>
<text x="114.7" y="176.9">65</text>
<text x="123.3" y="176.9">55</text>
<text x="132.6" y="176.9">77</text>
<text x="141.5" y="176.8">450</text>
<text x="150.6" y="176.9">105</text>
<text x="160.9" y="176.9">62</text>
<text x="168.5" y="176.9">150</text>
<text x="44.3" y="182.5">B</text>
<text x="51.9" y="182.5">3225</text>
<text x="63.3" y="182.5">2700</text>
<text x="75.4" y="182.5">27</text>
<text x="83.3" y="182.5">54</text>
<text x="90.2" y="182.5">142</text>
<text x="99.2" y="182.5">180DN</text>
<text x="114.7" y="182.5">98</text>
<text x="123.3" y="182.5">82</text>
<text x="131.5" y="182.5">116</text>
<text x="141.5" y="182.5">675</text>
<text x="150.6" y="182.5">157</text>
<text x="160.9" y="182.6">94</text>
<text x="168.5" y="182.5">200</text>
<text x="44" y="188.2">C</text>
<text x="51.9" y="188.2">4300</text>
<text x="63.3" y="188.2">3600</text>
<text x="75.4" y="188.2">36</text>
<text x="83.3" y="188.2">72</text>
<text x="90.2" y="188.2">190</text>
<text x="99.2" y="188.2">240DN</text>
<text x="113.7" y="188.2">130</text>
<text x="122.2" y="188.2">110</text>
<text x="131.5" y="188.2">154</text>
<text x="141.5" y="188.2">900</text>
<text x="150.6" y="188.2">210</text>
<text x="159.8" y="188.3">124</text>
<text x="168.5" y="188.2">300</text>
</g>
<g font-size="3.5" fill="#231f20">
<text x="18.2" y="269">Infrastructure Management &amp; Delivery Division</text>
<text x="16.7" y="280.6">Designed</text>
<text x="42.7" y="280.6">Checked</text>
<text x="69.7" y="280.6">Scale</text>
<text x="98.5" y="281.3">ACTING PRINCIPAL ENGINEER</text>
<text x="155.6" y="276.1">25/6/13</text>
<text x="157.6" y="281.2">Date</text>
<text x="179.1" y="278.2">Page 1 of 6</text>
<text x="16.9" y="284.8">RH 3/09</text>
<text x="43.2" y="284.8">DJ 03/09</text>
<text x="69.7" y="285.2">Not to Scale</text>
<text x="98.5" y="284.8">(Traffic Engineering)</text>
</g>
<text font-size="3.4" fill="#231f20" x="96.3" y="266.3">ORIGINAL APPROVED AS OFFICIAL TRAFFIC SIGN</text>
</svg>
